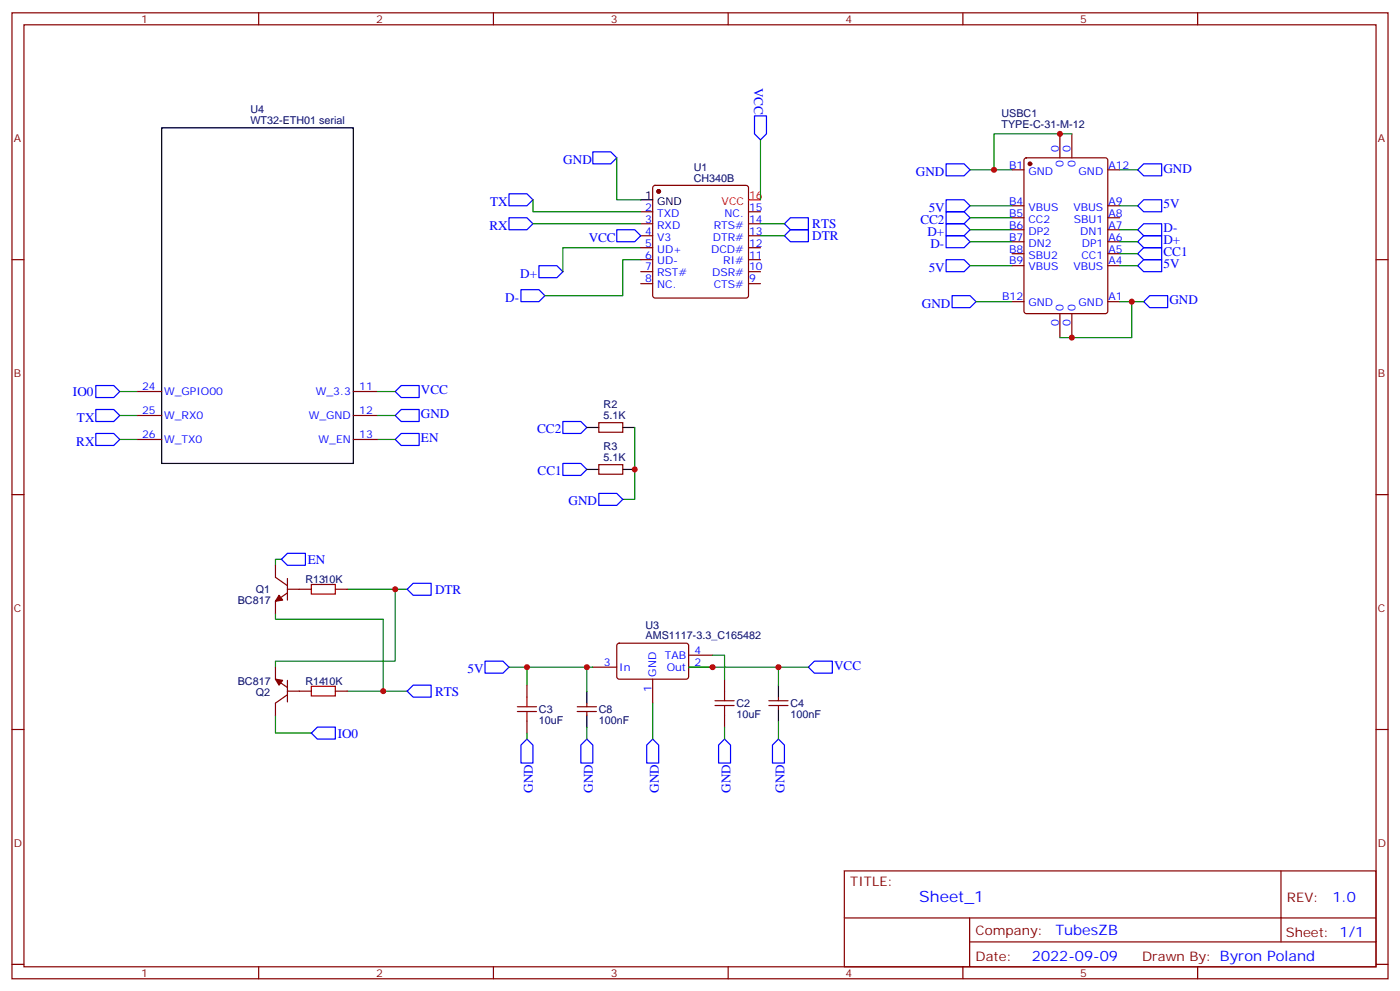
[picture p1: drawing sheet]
<svg xmlns="http://www.w3.org/2000/svg" width="412mm" height="292mm" viewBox="0 0 412 292" stroke-linecap="round" stroke-linejoin="round" font-family="sans-serif">
<g fill="none" stroke="#870000" stroke-width=".35">
<path d="M3.5 3.8h405.4v284.3h-405.4zM7.1 7.3h398.2v277.3h-398.2zM76.2 3.8v3.5M145.3 3.8v3.5M214.5 3.8v3.5M283.6 3.8v3.5M352.8 3.8v3.5M312.2 39.4v7.1M315.7 39.4v7.1M192.5 54.8l.5-.2h26.8l.5 .2 .2 .5v31.7l-.2 .5-.5 .2h-26.8l-.5-.2-.2-.5v-31.7zM298.1 50h3.5M301.9 46.7l.4-.2h23.3l.7 .4v44.7l-.4 .7h-23.6l-.6-.4-.1-44.7z"/>
<path d="M326.3 50h3.5M3.5 76.4h3.6M188.7 76.4h3.6M188.7 62.3h3.6M188.7 65.9h3.6M188.7 69.4h3.6M188.7 72.9h3.6M188.7 80h3.6M220.5 76.4h3.5M220.5 62.3h3.5M220.5 65.9h3.5M220.5 69.4h3.5"/>
<path d="M220.5 72.9h3.5M220.5 80h3.5M298.1 60.6h3.5M298.1 64.1h3.5M298.1 67.6h3.5M298.1 71.2h3.5M298.1 74.7h3.5M298.1 78.2h3.5M326.3 60.6h3.5M326.3 64.1h3.5M326.3 67.6h3.5M326.3 71.2h3.5"/>
<path d="M326.3 74.7h3.5M326.3 78.2h3.5M405.3 76.4h3.6M188.7 83.5h3.6M220.5 83.5h3.5M298.1 88.8h3.5M312.2 92.3v7.1M315.7 92.3v7.1M326.3 88.8h3.5M40.6 115.3h7M104.1 115.3h7M40.6 122.3h7"/>
<path d="M40.6 129.4h7M104.1 122.3h7M104.1 129.4h7M176.4 124.4h7v2.8h-7zM176.4 136.8h7v2.8h-7zM3.5 145.6h3.6M405.3 145.6h3.6M81.1 166.4v3.5l3.6 2.5M84.7 174.5l-3.6 2.5v3.5M84.7 170.3v6.3M84.7 173.5h7M98.8 173.5h3.5"/>
<path d="M81.1 196.4v3.5l3.6 2.5M174.6 196.4h7.1M181.9 189.5l.5-.2 20 .1 .4 .6v9.5l-.7 .4h-20l-.4-.7v-9.2zM192.3 199.9v7.1M202.8 196.4h7.1M202.8 192.9h7.1M213.4 199.9v3.5M3.5 214.7h3.6M84.7 204.5l-3.6 2.5v3.5M84.7 203.4h7M84.7 200.3v6.3M98.8 203.4h3.5"/>
<path d="M155.2 201.7v3.5M155.2 212.3v3.5M170 208h5.7M170 209.4h5.7M172.9 207v1M172.9 209.4v1.1M213.4 210.5v3.5M226.5 206.3h5.6M226.5 207.7h5.6M229.3 205.2v1.1M229.3 207.7v1M405.3 214.7h3.6"/>
<path d="M248.7 256.4h156.6v28.2h-156.6zM377.3 256.4v20.9M248.7 270.2h156.5M285.6 277.3h119.6M285.6 270.2v14.1M3.5 283.9h3.6M76.2 284.6v3.5M145.3 284.6v3.5M214.5 284.6v3.5M283.6 284.6v3.5M352.8 284.6v3.5M405.3 283.9h3.6"/>
</g>
<g fill="none" stroke="#008700" stroke-width=".35">
<path d="M315.7 39.4h-22.9v10.6M157 58.8v3.5h31.7M181.7 46.5v12.3h7M224 41.2v17.6M285.8 50h12.3M329.8 50h5.3M157 65.9h31.7M188.7 72.9h-22.9v7.1M188.7 76.4h-5.3v10.6h-22.9M224 65.9h7.1M224 69.4h7.1M285.8 67.6h12.3"/>
<path d="M285.8 71.2h12.3M285.8 60.6h12.3M285.8 78.2h12.3M285.8 64.1h12.3M329.8 67.6h5.3M329.8 71.2h5.3M329.8 60.6h5.3M329.8 78.2h5.3M329.8 74.7h5.3M287.5 88.8h10.6M329.8 88.8h7.1M333.4 88.8v10.6h-21.2"/>
<path d="M35.3 115.3h5.3M111.1 115.3h5.3M35.3 129.4h5.3M35.3 122.3h5.3M111.1 129.4h5.3M111.1 122.3h5.3M187 125.8v21.2h-3.6M82.9 164.6h-1.8v1.8M102.3 173.5h17.6M116.4 173.5v21.1h-35.3v1.8M81.1 180.5v1.8h31.8v21.1M149.9 196.4h24.7"/>
<path d="M155.2 196.4v5.3M172.9 196.4v7M202.8 196.4h35.3M209.9 192.9h3.5v7M229.3 196.4v5.3M81.1 210.5v5.3h10.6M102.3 203.4h17.6M155.2 215.8v1.8M172.9 214v3.6M192.3 207v10.6M213.4 214v3.6M229.3 212.3v5.3"/>
</g>
<g fill="none" stroke="#00f" stroke-width=".35">
<path d="M222.2 34.1h3.6v5.3l-1.8 1.8-1.8-1.8zM149.9 57h5.3l1.8 1.8-1.8 1.8h-5.3zM174.6 44.7h5.3l1.8 1.8-1.8 1.7h-5.3zM278.7 58.8h5.3l1.8 1.8-1.8 1.7h-5.3zM278.7 48.2h5.3l1.8 1.8-1.8 1.8h-5.3zM335.1 50l1.8-1.8h5.3v3.6h-5.3zM149.9 64.1h5.3l1.8 1.8-1.8 1.7h-5.3zM158.7 78.2h5.3l1.8 1.8-1.8 1.7h-5.3zM181.7 67.6h5.3l1.7 1.8-1.7 1.8h-5.3zM231.1 65.9l1.7-1.8h5.3v3.5h-5.3zM231.1 69.4l1.7-1.8h5.3v3.6h-5.3zM278.7 65.9h5.3l1.8 1.7-1.8 1.8h-5.3z"/>
<path d="M278.7 69.4h5.3l1.8 1.8-1.8 1.7h-5.3zM278.7 76.4h5.3l1.8 1.8-1.8 1.8h-5.3zM278.7 62.3h5.3l1.8 1.8-1.8 1.8h-5.3zM335.1 71.2l1.8-1.8h5.3v3.5h-5.3zM335.1 67.6l1.8-1.7h5.3v3.5h-5.3zM335.1 60.6l1.8-1.8h5.3v3.5h-5.3zM335.1 78.2l1.8-1.8h5.3v3.6h-5.3zM335.1 74.7l1.8-1.8h5.3v3.5h-5.3zM153.5 85.3h5.2l1.8 1.7-1.8 1.8h-5.2zM280.5 87h5.3l1.7 1.8-1.7 1.8h-5.3zM338.7 87h5.3v3.6h-5.3l-1.8-1.8zM28.2 113.5h5.3l1.8 1.8-1.8 1.7h-5.3z"/>
<path d="M116.4 115.3l1.8-1.8h5.3v3.5h-5.3zM28.2 120.5h5.3l1.8 1.8-1.8 1.8h-5.3zM28.2 127.6h5.3l1.8 1.8-1.8 1.7h-5.3zM116.4 122.3l1.8-1.8h5.3v3.6h-5.3zM118.2 127.6h5.3v3.5h-5.3l-1.8-1.7zM165.8 124.1h5.3l1.8 1.7-1.8 1.8h-5.3zM165.8 136.4h5.3l1.8 1.8-1.8 1.7h-5.3zM176.4 145.2h5.3l1.7 1.8-1.7 1.8h-5.3zM82.9 164.6l1.8-1.7h5.3v3.5h-5.3zM119.9 173.5l1.8-1.8h5.3v3.5h-5.3zM142.9 194.6h5.3l1.7 1.8-1.7 1.8h-5.3zM238.1 196.4l1.8-1.8h5.3v3.6h-5.3z"/>
<path d="M91.7 215.8l1.8-1.8h5.3v3.6h-5.3zM119.9 203.4l1.8-1.7h5.3v3.5h-5.3zM155.2 217.6l1.8 1.7v5.3h-3.5v-5.3zM172.9 217.6l1.7 1.7v5.3h-3.5v-5.3zM192.3 217.6l1.7 1.7v5.3h-3.5v-5.3zM213.4 217.6l1.8 1.7v5.3h-3.5v-5.3zM229.3 217.6l1.8 1.7v5.3h-3.6v-5.3z"/>
</g>
<g fill="#870000" stroke="#870000" stroke-width=".35">
<path d="M81.1 199.9l2.2 .4-1.1 1.4z"/>
<path d="M82.2 175.2l1.1 1.4-2.2 .4z"/>
<circle cx="303.4" cy="48.2" r=".53"/>
<circle cx="194" cy="56.3" r=".53"/>
</g>
<path d="M91.7 172h7.1v2.9h-7.1zM91.7 202h7.1v2.9h-7.1zM152.4 208h5.6M152.4 209.4h5.6M155.2 205.2v2.8M155.2 209.4v2.9M210.6 206.3h5.7M210.6 207.7h5.7M213.4 203.4v2.9M213.4 207.7v2.8" fill="none" stroke="#a10000" stroke-width=".35"/>
<path d="M47.6 37.6h56.5v98.8h-56.5zM188.7 58.8h3.6M172.9 125.8h3.5M172.9 138.2h3.5M183.4 125.8h3.6M183.4 138.2h3.6M172.9 203.4v3.6M172.9 210.5v3.5M229.3 201.7v3.5M229.3 208.7v3.6" fill="none" stroke="#000" stroke-width=".35"/>
<path d="M220.5 58.8h3.5" fill="none" stroke="#f00" stroke-width=".35"/>
<g fill="#c00">
<circle cx="116.4" cy="173.5" r=".88"/>
<circle cx="112.9" cy="203.4" r=".88"/>
<circle cx="187" cy="138.2" r=".88"/>
<circle cx="333.4" cy="88.8" r=".88"/>
<circle cx="315.7" cy="99.4" r=".88"/>
<circle cx="292.8" cy="50" r=".88"/>
<circle cx="312.2" cy="39.4" r=".88"/>
<circle cx="155.2" cy="196.4" r=".88"/>
<circle cx="172.9" cy="196.4" r=".88"/>
<circle cx="229.3" cy="196.4" r=".88"/>
<circle cx="209.9" cy="196.4" r=".88"/>
</g>
<text font-size="4.6" fill="#00f" x="270.8" y="265.4">Sheet_1</text>
<g font-size="4.2" fill="#00f">
<text x="392.5" y="265.6">1.0</text>
<text x="310.9" y="275.2">TubesZB</text>
<text x="304" y="283">2022-09-09</text>
</g>
<g font-size="3.9" fill="#00f">
<text x="222.2" y="25.8" transform="rotate(90 222.2 25.8)">VCC</text>
<text x="165.9" y="48.2">GND</text>
<text x="269.8" y="51.8">GND</text>
<text x="342.7" y="50.8">GND</text>
<text x="144.4" y="60.6">TX</text>
<text x="271.1" y="65.9">CC2</text>
<text x="273.6" y="62.3">5V</text>
<text x="342.7" y="61.4">5V</text>
<text x="144.2" y="67.7">RX</text>
<text x="173.4" y="71.2">VCC</text>
<text x="239.3" y="67.2">RTS</text>
<text x="239.3" y="70.7">DTR</text>
<text x="273.2" y="69.4">D+</text>
<text x="342.7" y="71.9">D+</text>
<text x="342.7" y="68.4">D-</text>
<text x="274.1" y="72.9">D-</text>
<text x="342.7" y="75.5">CC1</text>
<text x="153.3" y="81.7">D+</text>
<text x="273.6" y="80">5V</text>
<text x="342.7" y="79">5V</text>
<text x="148.9" y="88.8">D-</text>
<text x="344.5" y="89.6">GND</text>
<text x="271.5" y="90.6">GND</text>
<text x="21.5" y="116.5">IO0</text>
<text x="124" y="116">VCC</text>
<text x="22.7" y="124.1">TX</text>
<text x="124" y="123.1">GND</text>
<text x="22.5" y="131.2">RX</text>
<text x="124" y="130.1">EN</text>
<text x="158.2" y="127.6">CC2</text>
<text x="158.4" y="139.9">CC1</text>
<text x="167.5" y="148.8">GND</text>
<text x="90.7" y="166">EN</text>
<text x="128.2" y="174.8">DTR</text>
<text x="245.7" y="197.2">VCC</text>
<text x="137.7" y="198.2">5V</text>
<text x="128.2" y="204.8">RTS</text>
<text x="99.5" y="217.1">IO0</text>
<text x="157" y="233.3" transform="rotate(-90 157 233.3)">GND</text>
<text x="174.6" y="233.3" transform="rotate(-90 174.6 233.3)">GND</text>
<text x="194" y="233.3" transform="rotate(-90 194 233.3)">GND</text>
<text x="215.2" y="233.3" transform="rotate(-90 215.2 233.3)">GND</text>
<text x="231.1" y="233.3" transform="rotate(-90 231.1 233.3)">GND</text>
</g>
<g font-size="3.9" fill="#800">
<text x="250.5" y="260.9">TITLE:</text>
<text x="379.1" y="265.6">REV:</text>
<text x="287.4" y="275.1">Company:</text>
<text x="378.7" y="275.8">Sheet: 1/1</text>
<text x="287.4" y="282.8">Date:</text>
<text x="336.4" y="282.9">Drawn By: Byron Poland</text>
</g>
<g font-size="3.2" fill="#800">
<text x="41.6" y="6.8">1</text>
<text x="110.8" y="6.8">2</text>
<text x="179.9" y="6.8">3</text>
<text x="249.1" y="6.8">4</text>
<text x="318.2" y="6.8">5</text>
<text x="4.1" y="41.9">A</text>
<text x="405.9" y="41.9">A</text>
<text x="4.1" y="111">B</text>
<text x="405.9" y="111">B</text>
<text x="4.1" y="180.2">C</text>
<text x="405.9" y="180.2">C</text>
<text x="4.1" y="249.3">D</text>
<text x="405.9" y="249.3">D</text>
<text x="41.6" y="287.6">1</text>
<text x="110.8" y="287.6">2</text>
<text x="179.9" y="287.6">3</text>
<text x="249.1" y="287.6">4</text>
<text x="318.2" y="287.6">5</text>
</g>
<g font-size="3.2" fill="#000080">
<text x="73.7" y="33.4">U4</text>
<text x="295" y="34.4">USBC1</text>
<text x="73.7" y="36.6">WT32-ETH01 serial</text>
<text x="295" y="37.6">TYPE-C-31-M-12</text>
<text x="204.3" y="53.5">CH340B</text>
<text x="204.3" y="50.3">U1</text>
<text x="177.8" y="123.4">5.1K</text>
<text x="177.8" y="120.1">R2</text>
<text x="177.8" y="135.7">5.1K</text>
<text x="177.8" y="132.5">R3</text>
<text x="90" y="171.7">R1310K</text>
<text x="70" y="177.8">BC817</text>
<text x="75.3" y="174.6">Q1</text>
<text x="190.2" y="185">U3</text>
<text x="190.2" y="188.1">AMS1117-3.3_C165482</text>
<text x="70" y="201.6">BC817</text>
<text x="90" y="201.7">R1410K</text>
<text x="75.3" y="204.8">Q2</text>
<text x="158.7" y="209.8">C3</text>
<text x="176.4" y="209.8">C8</text>
<text x="217" y="208.1">C2</text>
<text x="232.8" y="208.1">C4</text>
<text x="158.7" y="213.1">10uF</text>
<text x="176.4" y="213.1">100nF</text>
<text x="217" y="211.3">10uF</text>
<text x="232.8" y="211.3">100nF</text>
</g>
<g font-size="3.2" fill="#00f">
<text x="311.9" y="44.7" transform="rotate(-90 311.9 44.7)">0</text>
<text x="315.4" y="44.7" transform="rotate(-90 315.4 44.7)">0</text>
<text x="297.3" y="49.6">B1</text>
<text x="302.9" y="51.4">GND</text>
<text x="313.3" y="49.2" transform="rotate(-90 313.3 49.2)">0</text>
<text x="316.8" y="49.2" transform="rotate(-90 316.8 49.2)">0</text>
<text x="317.7" y="51.4">GND</text>
<text x="326.5" y="49.6">A12</text>
<text x="190.1" y="62">2</text>
<text x="190.1" y="65.5">3</text>
<text x="193.6" y="63.7">TXD</text>
<text x="213.4" y="63.7">NC.</text>
<text x="220.7" y="65.5">14</text>
<text x="220.7" y="62">15</text>
<text x="297.3" y="60.2">B4</text>
<text x="297.3" y="63.7">B5</text>
<text x="302.9" y="62">VBUS</text>
<text x="302.9" y="65.5">CC2</text>
<text x="316.2" y="62">VBUS</text>
<text x="316.3" y="65.5">SBU1</text>
<text x="326.5" y="63.7">A8</text>
<text x="326.5" y="60.2">A9</text>
<text x="190.1" y="69">4</text>
<text x="193.6" y="67.3">RXD</text>
<text x="193.6" y="70.8">V3</text>
<text x="210" y="70.8">DTR#</text>
<text x="210.3" y="67.3">RTS#</text>
<text x="220.7" y="69">13</text>
<text x="297.3" y="67.3">B6</text>
<text x="297.3" y="70.8">B7</text>
<text x="302.9" y="69">DP2</text>
<text x="318.2" y="69">DN1</text>
<text x="326.5" y="70.8">A6</text>
<text x="326.5" y="67.3">A7</text>
<text x="190.1" y="72.6">5</text>
<text x="190.1" y="76.1">6</text>
<text x="193.6" y="74.3">UD+</text>
<text x="193.6" y="77.9">UD-</text>
<text x="209.5" y="74.3">DCD#</text>
<text x="213" y="77.9">RI#</text>
<text x="220.7" y="76.1">11</text>
<text x="220.7" y="72.6">12</text>
<text x="297.3" y="74.3">B8</text>
<text x="297.3" y="77.9">B9</text>
<text x="302.9" y="72.6">DN2</text>
<text x="302.9" y="76.1">SBU2</text>
<text x="318.6" y="76.1">CC1</text>
<text x="318.6" y="72.6">DP1</text>
<text x="326.5" y="77.9">A4</text>
<text x="326.5" y="74.3">A5</text>
<text x="190.1" y="79.6">7</text>
<text x="190.1" y="83.1">8</text>
<text x="193.6" y="81.4">RST#</text>
<text x="209.8" y="81.4">DSR#</text>
<text x="220.7" y="83.1">9</text>
<text x="220.7" y="79.6">10</text>
<text x="302.9" y="79.6">VBUS</text>
<text x="316.2" y="79.6">VBUS</text>
<text x="193.6" y="84.9">NC.</text>
<text x="210.2" y="84.9">CTS#</text>
<text x="295.2" y="88.4">B12</text>
<text x="326.5" y="88.4">A1</text>
<text x="302.9" y="90.2">GND</text>
<text x="313.3" y="91.6" transform="rotate(-90 313.3 91.6)">0</text>
<text x="316.8" y="91.6" transform="rotate(-90 316.8 91.6)">0</text>
<text x="317.7" y="90.2">GND</text>
<text x="311.9" y="96.1" transform="rotate(-90 311.9 96.1)">0</text>
<text x="315.4" y="96.1" transform="rotate(-90 315.4 96.1)">0</text>
<text x="41.8" y="114.9">24</text>
<text x="48.3" y="116.3">W_GPIO00</text>
<text x="93" y="116.3">W_3.3</text>
<text x="105.8" y="114.9">11</text>
<text x="41.8" y="122">25</text>
<text x="48.3" y="123.4">W_RX0</text>
<text x="90.9" y="123.4">W_GND</text>
<text x="105.8" y="122">12</text>
<text x="41.8" y="129">26</text>
<text x="48.3" y="130.4">W_TX0</text>
<text x="93.8" y="130.4">W_EN</text>
<text x="105.8" y="129">13</text>
<text x="177.9" y="196">3</text>
<text x="182.4" y="197.4">In</text>
<text x="195.8" y="193.9">TAB</text>
<text x="196.4" y="197.4">Out</text>
<text x="204.6" y="196">2</text>
<text x="204.6" y="192.5">4</text>
<text x="191.9" y="203.7" transform="rotate(-90 191.9 203.7)">1</text>
<text x="193.3" y="199.2" transform="rotate(-90 193.3 199.2)">GND</text>
</g>
<g font-size="3.2">
<text x="190.1" y="58.5">1</text>
<text x="193.6" y="60.2">GND</text>
</g>
<g font-size="3.2" fill="#f00">
<text x="220.7" y="58.5">16</text>
<text x="212.6" y="60.2">VCC</text>
</g>
</svg>
